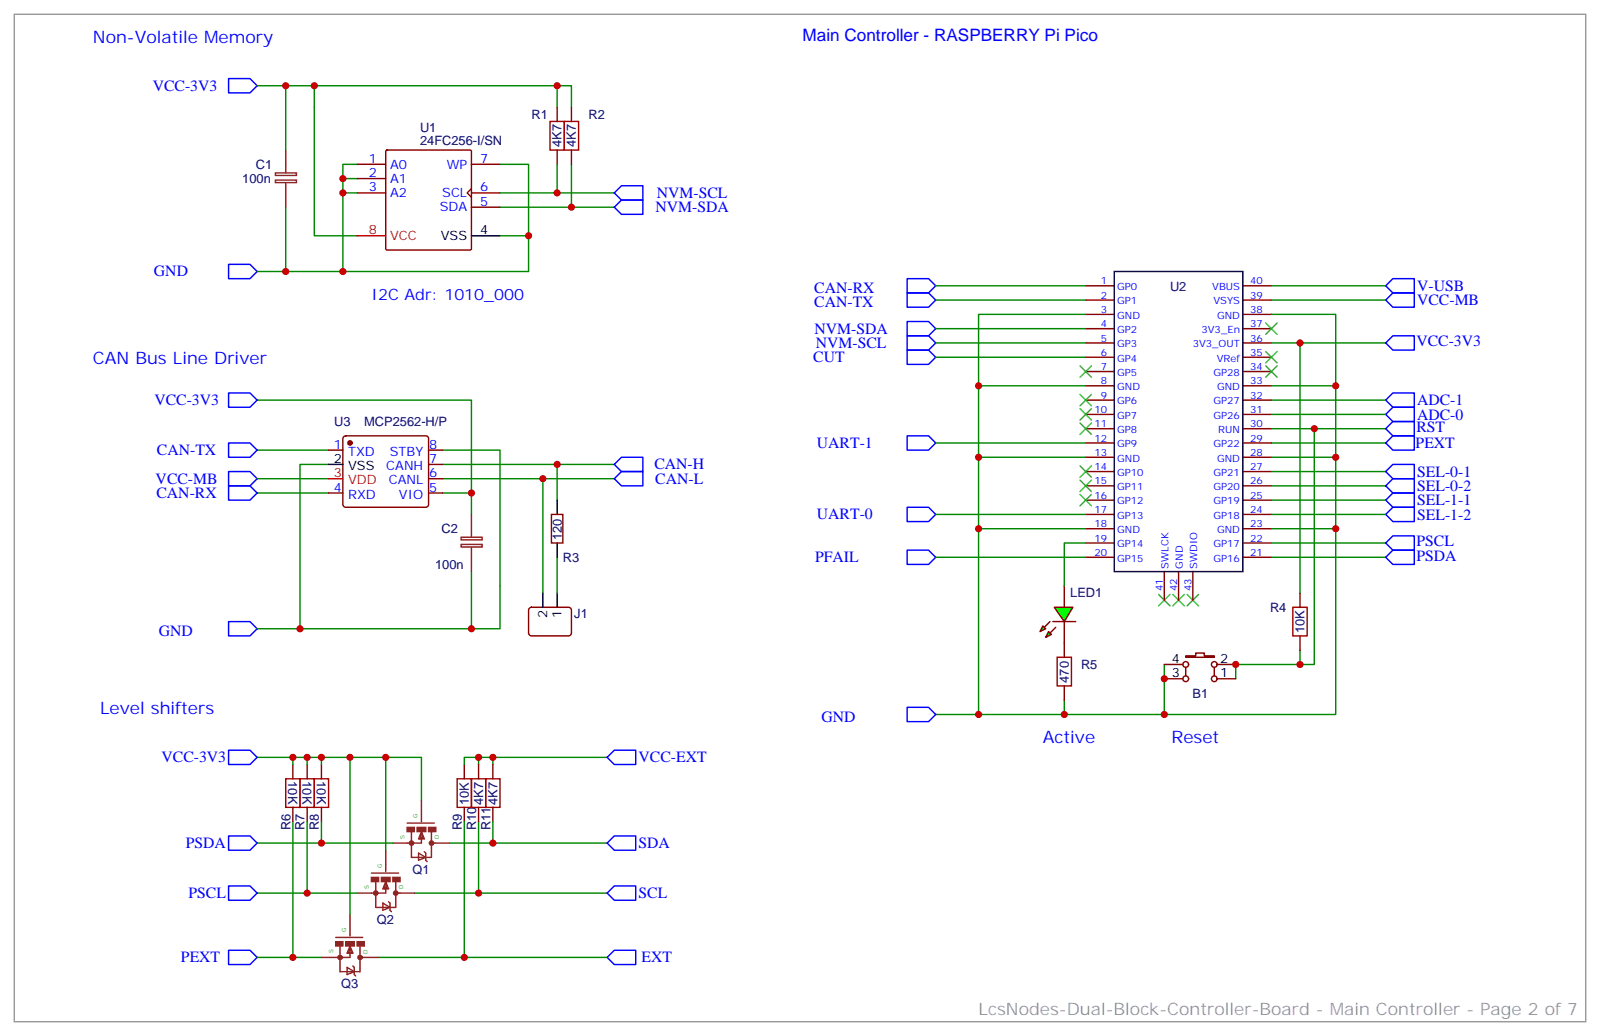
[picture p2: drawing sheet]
<svg xmlns="http://www.w3.org/2000/svg" width="395mm" height="256mm" viewBox="0 0 395 256" stroke-linecap="round" stroke-linejoin="round" font-family="sans-serif">
<path d="M77.6 21.2h60v5.3M137.6 21.2h3.5v5.3M137.6 40.6v7M141.1 40.6v10.6M321 84.7v61.7M324.6 105.8v58.2h-3.6M262.8 172.9v3.5M287.5 164v12.4M321 160.5v3.5h-15.8v3.6" fill="none" stroke="#008700" stroke-width=".35"/>
<path d="M135.8 30h3.5v7h-3.5zM139.3 30h3.6v7h-3.6zM319.3 149.9h3.5v7.1h-3.5zM261.1 162.3h3.5v7h-3.5z" fill="none" stroke="#a10000" stroke-width=".35"/>
<g fill="none" stroke="#870000" stroke-width=".35">
<path d="M137.6 26.5v3.5M137.6 37v3.6M141.1 26.5v3.5M141.1 37v3.6M262.8 144.6v5.3M262.8 153.5v8.8M321 146.4v3.5M321 157v3.5M262.8 169.3v3.6M287.5 167.6h4.6M287.5 164h4.6M292.8 161.9h2.5v-.7h2.1v.7h2.5v.4h-7.1z"/>
<path d="M292.8 164.7v2.2M299.9 164.7v2.2M300.6 167.6h4.6M300.6 164h4.6"/>
<circle cx="292.8" cy="167.6" r=".71"/>
<circle cx="292.8" cy="164" r=".71"/>
<circle cx="299.9" cy="164" r=".71"/>
<circle cx="299.9" cy="167.6" r=".71"/>
</g>
<g fill="#0f0" stroke="#870000" stroke-width=".35">
<path d="M258.9 155.9l.7 .7-1.4 .7z"/>
<path d="M257.5 154.5l.7 .7-1.4 .7z"/>
</g>
<g fill="#870000" stroke="#870000" stroke-width=".35">
<path d="M260.7 154.9l-1.4 1.4z"/>
<path d="M259.3 153.5l-1.4 1.4z"/>
</g>
<path d="M260 153.5h5.6z" fill="#f00" stroke="#870000" stroke-width=".35"/>
<path d="M260.3 149.9h4.6l-2.1 3.6z" fill="#0f0" stroke="#870000" stroke-width=".35"/>
<g fill="none" stroke="#008700" stroke-width=".35">
<path d="M63.5 21.2h14.1v37h10.6M70.6 21.2v15.8M70.6 51.2v15.8M84.7 47.6h3.5M84.7 44.1h3.5M88.2 40.6h-3.5v26.4M123.5 40.6h7v26.4h-67M123.5 47.6h28.2M123.5 51.2h28.2M123.5 58.2h7M231.1 70.6h37M231.1 74.1h37"/>
<path d="M268.1 77.6h-26.4v17.6M314 77.6h15.8v17.6M314 70.6h28.2M314 74.1h28.2M63.5 98.8h52.9v22.9h-7M231.1 81.1h37M231.1 84.7h37M231.1 88.2h37M268.1 95.2h-26.4v81.2h88.1v-81.2h-15.8M314 84.7h28.2M314 98.8h28.2M63.5 118.2h17.6"/>
<path d="M63.5 111.1h17.6M81.1 114.7h-7v40.5h-10.6M109.4 111.1h14.1v44.1h-49.4M109.4 118.2h42.3M109.4 114.7h42.3M134.1 118.2v28.2M137.6 114.7v8.8M231.1 109.4h37M241.7 112.9h26.4M314 109.4h28.2M314 105.8h28.2M314 112.9h15.8"/>
<path d="M314 102.3h28.2M314 116.4h28.2M314 119.9h28.2M63.5 121.7h17.6M116.4 121.7v5.3M137.6 137.6v8.8M231.1 137.6h37M231.1 127h37M241.7 130.5h26.4M268.1 134.1h-5.3v10.5M314 137.6h28.2M314 134.1h28.2"/>
<path d="M314 127h28.2M314 123.5h28.2M314 130.5h15.8M116.4 141.1v14.1M231.1 176.4h10.6M63.5 187h40.6v10.6M72.3 187v1.7M75.8 187v1.7M79.4 187v1.7M86.4 187v38.8M95.2 187v22.9M118.2 187h-3.5v1.7"/>
<path d="M121.7 187v1.7M149.9 187h-31.7v1.7M63.5 208.1h33.5M72.3 202.8v33.6M75.8 202.8v17.7M79.4 202.8v5.3M111.1 208.1h38.8M114.7 202.8v33.6M118.2 202.8v17.7M121.7 202.8v5.3M63.5 220.5h24.7M63.5 236.4h15.9"/>
<path d="M93.5 236.4h56.4M102.3 220.5h47.6"/>
</g>
<g fill="none" stroke="#8c2424" stroke-width=".35">
<path d="M70.6 37v5.7M68 44.4h5.2v.7h-5.2zM68 42.7h5.2v.6h-5.2zM70.6 45.2v6M113.9 134.4h5.2v.6h-5.2zM113.9 132.6h5.2v.7h-5.2zM116.4 127v5.6M116.4 135.1v6M104.1 197.6v5.2M91.7 215.5h6.7M92.8 217.7v6.3h4.9v-6.3M94.9 219.4l.3-1.4 .4 1.4"/>
<path d="M95.2 219.1v1.4h-7M95.2 209.9v5.3M95.2 217.7l.8 1.7h-1.5zM100.5 203.2h6.7M101.6 205.3v6.4h4.9v-6.4M103.4 210.6l1.7 1.1-1.7 .7zM103.7 207.1l.4-1.4 .3 1.4M104.1 206.7v1.4h-7.1M104.1 205.3l.7 1.8h-1.4zM104.8 210.3l.3 .3v1.8l.4 .3M106.5 208.1h4.6M82.9 231.4h6.7"/>
<path d="M84 233.5v6.4h4.9v-6.4M85.7 238.8l1.8 1.1-1.8 .7zM86.1 235.3l.3-1.4 .4 1.4M86.4 234.9v1.5h-7M86.4 225.8v5.3M86.4 233.5l.7 1.8h-1.4zM87.1 238.5l.4 .3v1.8l.3 .3M88.9 236.4h4.6M94.5 223l1.8 1-1.8 .7zM96 222.6l.3 .4v1.7l.4 .4M97.7 220.5h4.6"/>
</g>
<g fill="none" stroke="#00f" stroke-width=".35">
<path d="M56.4 19.4h5.3l1.8 1.8-1.8 1.7h-5.3zM151.7 51.2l1.8-1.8h5.2v3.5h-5.2zM153.5 45.9h5.2v3.5h-5.2l-1.8-1.8zM56.4 65.3h5.3l1.8 1.7-1.8 1.8h-5.3zM224 79.4h5.3l1.8 1.7-1.8 1.8h-5.3zM224 68.8h5.3l1.8 1.8-1.8 1.7h-5.3zM224 72.3h5.3l1.8 1.8-1.8 1.7h-5.3zM342.2 70.6l1.8-1.8h5.2v3.5h-5.2zM342.2 74.1l1.8-1.8h5.2v3.5h-5.2zM56.4 97h5.3l1.8 1.8-1.8 1.7h-5.3zM224 82.9h5.3l1.8 1.8-1.8 1.7h-5.3zM224 86.4h5.3l1.8 1.8-1.8 1.8h-5.3z"/>
<path d="M342.2 84.7l1.8-1.8h5.2v3.5h-5.2zM342.2 98.8l1.8-1.8h5.2v3.5h-5.2zM56.4 116.4h5.3l1.8 1.8-1.8 1.7h-5.3zM56.4 119.9h5.3l1.8 1.8-1.8 1.8h-5.3zM56.4 109.4h5.3l1.8 1.7-1.8 1.8h-5.3zM153.5 116.4h5.2v3.5h-5.2l-1.8-1.7zM153.5 112.9h5.2v3.5h-5.2l-1.8-1.7zM224 107.6h5.3l1.8 1.8-1.8 1.7h-5.3zM342.2 109.4l1.8-1.8h5.2v3.5h-5.2zM342.2 105.8l1.8-1.7h5.2v3.5h-5.2zM342.2 102.3l1.8-1.8h5.2v3.6h-5.2zM342.2 116.4l1.8-1.7h5.2v3.5h-5.2z"/>
<path d="M342.2 119.9l1.8-1.7h5.2v3.5h-5.2zM224 135.8h5.3l1.8 1.8-1.8 1.7h-5.3zM224 125.2h5.3l1.8 1.8-1.8 1.8h-5.3zM342.2 137.6l1.8-1.8h5.2v3.5h-5.2zM342.2 134.1l1.8-1.8h5.2v3.5h-5.2zM342.2 127l1.8-1.8h5.2v3.6h-5.2zM342.2 123.5l1.8-1.8h5.2v3.5h-5.2zM56.4 153.5h5.3l1.8 1.7-1.8 1.8h-5.3zM224 174.6h5.3l1.8 1.8-1.8 1.8h-5.3zM56.4 185.2h5.3l1.8 1.8-1.8 1.7h-5.3zM149.9 187l1.8-1.8h5.3v3.5h-5.3zM56.4 218.7h5.3l1.8 1.8-1.8 1.7h-5.3z"/>
<path d="M56.4 206.4h5.3l1.8 1.7-1.8 1.8h-5.3zM149.9 208.1l1.8-1.7h5.3v3.5h-5.3zM56.4 234.6h5.3l1.8 1.8-1.8 1.7h-5.3zM149.9 220.5l1.8-1.8h5.3v3.5h-5.3zM149.9 236.4l1.8-1.8h5.3v3.5h-5.3z"/>
</g>
<g fill="none" stroke="#870000" stroke-width=".35">
<path d="M95.3 37.2l.3-.2h20.5l.3 .2v24.2l-.2 .3h-20.6l-.3-.2zM88.2 40.6h7M88.2 47.6h7M88.2 44.1h7M116.4 46.6l-1 1 1 1.1M116.4 40.6h7.1M116.4 51.2h7.1M116.4 47.6h7.1M268.1 70.6h7.1M268.1 74.1h7.1M268.1 77.6h7.1M306.9 70.6h7.1"/>
<path d="M306.9 74.1h7.1M306.9 77.6h7.1M268.1 81.1h7.1M268.1 84.7h7.1M268.1 88.2h7.1M268.1 91.7h7.1M268.1 95.2h7.1M268.1 98.8h7.1M306.9 81.1h7.1M306.9 84.7h7.1M306.9 88.2h7.1M306.9 91.7h7.1"/>
<path d="M306.9 95.2h7.1M306.9 98.8h7.1M81.1 111.1h3.6M84.9 107.8l.5-.2h19.7a.71 .71 0 0 1 .7 .7v16.2a.76 .76 0 0 1-.7 .7h-19.7a.76 .76 0 0 1-.7-.7v-16.2zM105.8 111.1h3.6M105.8 118.2h3.6M105.8 114.7h3.6M268.1 102.3h7.1M268.1 105.8h7.1M268.1 109.4h7.1M268.1 112.9h7.1M268.1 116.4h7.1"/>
<path d="M268.1 119.9h7.1M306.9 102.3h7.1M306.9 105.8h7.1M306.9 109.4h7.1M306.9 112.9h7.1M306.9 116.4h7.1M306.9 119.9h7.1M81.1 121.7h3.6M105.8 121.7h3.6M136.2 127h2.8v7.1h-2.8zM268.1 123.5h7.1M268.1 127h7.1"/>
<path d="M268.1 130.5h7.1M268.1 134.1h7.1M268.1 137.6h7.1M306.9 123.5h7.1M306.9 127h7.1M306.9 130.5h7.1M306.9 134.1h7.1M306.9 137.6h7.1M130.8 150.1l.4-.2h9.2a.71 .71 0 0 1 .7 .7v5.7a.76 .76 0 0 1-.7 .7h-9.2a.76 .76 0 0 1-.7-.7v-5.7zM287.5 141.1v7.1M291 141.1v7.1M294.6 141.1v7.1"/>
<path d="M72.3 188.7v3.6M72.3 199.3v3.5M75.8 188.7v3.6M75.8 199.3v3.5M79.4 188.7v3.6M79.4 199.3v3.5M114.7 188.7v3.6M114.7 199.3v3.5M118.2 188.7v3.6M118.2 199.3v3.5M121.7 188.7v3.6M121.7 199.3v3.5"/>
</g>
<path d="M116.4 58.2h7.1M275.2 67h31.7v74.1h-31.7zM81.1 114.7h3.6M137.6 123.5v3.5M137.6 134.1v3.5M134.1 146.4v3.5M137.6 146.4v3.5" fill="none" stroke="#000" stroke-width=".35"/>
<path d="M88.2 58.2h7M81.1 118.2h3.6" fill="none" stroke="#f00" stroke-width=".35"/>
<g fill="none" stroke="#3c3" stroke-width=".35">
<path d="M312.6 79.7l2.8 2.8M315.4 79.7l-2.8 2.8M266.7 97.4l2.8 2.8M266.7 90.3l2.8 2.8M269.5 97.4l-2.8 2.8M269.5 90.3l-2.8 2.8M312.6 86.8l2.8 2.8M312.6 90.3l2.8 2.8M315.4 86.8l-2.8 2.8M315.4 90.3l-2.8 2.8M266.7 100.9l2.8 2.8M266.7 104.4l2.8 2.8"/>
<path d="M266.7 115l2.8 2.8M266.7 118.5l2.8 2.9M269.5 100.9l-2.8 2.8M269.5 104.4l-2.8 2.8M269.5 115l-2.8 2.8M269.5 118.5l-2.8 2.9M266.7 122.1l2.8 2.8M269.5 122.1l-2.8 2.8M286.1 146.8l2.8 2.8M288.9 146.8l-2.8 2.8M289.6 146.8l2.9 2.8M292.5 146.8l-2.9 2.8"/>
<path d="M293.2 146.8l2.8 2.8M296 146.8l-2.8 2.8"/>
</g>
<g fill="none" stroke="#8c2424" stroke-width=".71">
<circle cx="101.6" cy="208.1" r=".35"/>
<circle cx="106.5" cy="208.1" r=".35"/>
<circle cx="84" cy="236.4" r=".35"/>
<circle cx="88.9" cy="236.4" r=".35"/>
<circle cx="92.8" cy="220.5" r=".35"/>
<circle cx="97.7" cy="220.5" r=".35"/>
</g>
<g fill="#8c2424" stroke="#8c2424" stroke-width=".35">
<path d="M91.7 216.6h1.8v1.1h-1.8z"/>
<path d="M97 216.6h1.8v1.1h-1.8z"/>
<path d="M94.2 216.6h2.1v1.1h-2.1z"/>
<path d="M100.5 204.3h1.8v1h-1.8z"/>
<path d="M105.8 204.3h1.8v1h-1.8z"/>
<path d="M103 204.3h2.1v1h-2.1z"/>
<path d="M82.9 232.5h1.8v1h-1.8z"/>
<path d="M88.2 232.5h1.8v1h-1.8z"/>
<path d="M85.4 232.5h2.1v1h-2.1z"/>
</g>
<path d="M70.6 192.3h3.5v7h-3.5zM74.1 192.3h3.5v7h-3.5zM77.6 192.3h3.5v7h-3.5zM112.9 192.3h3.5v7h-3.5zM116.4 192.3h3.5v7h-3.5zM119.9 192.3h3.6v7h-3.6z" fill="none" stroke="#a10000" stroke-width=".35"/>
<circle cx="86.4" cy="109.4" r=".53" fill="#870000" stroke="#870000" stroke-width=".35"/>
<path d="M3.5 3.5h388.1v248.7h-388.1z" fill="none" stroke="#999" stroke-width=".35"/>
<g fill="#c00">
<circle cx="141.1" cy="51.2" r=".88"/>
<circle cx="137.6" cy="21.2" r=".88"/>
<circle cx="77.6" cy="21.2" r=".88"/>
<circle cx="70.6" cy="21.2" r=".88"/>
<circle cx="137.6" cy="47.6" r=".88"/>
<circle cx="287.5" cy="167.6" r=".88"/>
<circle cx="287.5" cy="176.4" r=".88"/>
<circle cx="321" cy="164" r=".88"/>
<circle cx="324.6" cy="105.8" r=".88"/>
<circle cx="321" cy="84.7" r=".88"/>
<circle cx="329.8" cy="130.5" r=".88"/>
<circle cx="329.8" cy="112.9" r=".88"/>
<circle cx="305.2" cy="164" r=".88"/>
<circle cx="262.8" cy="176.4" r=".88"/>
<circle cx="241.7" cy="176.4" r=".88"/>
<circle cx="118.2" cy="187" r=".88"/>
<circle cx="95.3" cy="187" r=".88"/>
<circle cx="79.4" cy="187" r=".88"/>
<circle cx="75.8" cy="187" r=".88"/>
<circle cx="86.4" cy="187" r=".88"/>
<circle cx="72.3" cy="187" r=".88"/>
<circle cx="130.5" cy="58.2" r=".88"/>
<circle cx="70.6" cy="67" r=".88"/>
<circle cx="84.7" cy="67" r=".88"/>
<circle cx="84.7" cy="47.6" r=".88"/>
<circle cx="84.7" cy="44.1" r=".88"/>
<circle cx="121.7" cy="208.1" r=".88"/>
<circle cx="121.7" cy="187" r=".88"/>
<circle cx="118.2" cy="220.5" r=".88"/>
<circle cx="116.4" cy="121.7" r=".88"/>
<circle cx="241.7" cy="130.5" r=".88"/>
<circle cx="137.6" cy="114.7" r=".88"/>
<circle cx="134.1" cy="118.2" r=".88"/>
<circle cx="241.7" cy="95.2" r=".88"/>
<circle cx="329.8" cy="95.2" r=".88"/>
<circle cx="116.4" cy="155.2" r=".88"/>
<circle cx="74.1" cy="155.2" r=".88"/>
<circle cx="114.7" cy="236.4" r=".88"/>
<circle cx="241.7" cy="112.9" r=".88"/>
<circle cx="79.4" cy="208.1" r=".88"/>
<circle cx="75.8" cy="220.5" r=".88"/>
<circle cx="72.3" cy="236.4" r=".88"/>
</g>
<g font-size="4.2" fill="#00f">
<text x="22.9" y="10.6">Non-Volatile Memory</text>
<text x="198.2" y="10.2">Main Controller - RASPBERRY Pi Pico</text>
<text x="22.9" y="90">CAN Bus Line Driver</text>
<text x="24.7" y="176.4">Level shifters</text>
<text x="257.5" y="183.4">Active</text>
<text x="289.3" y="183.4">Reset</text>
</g>
<text font-size="4.2" fill="#999" x="241.7" y="250.5">LcsNodes-Dual-Block-Controller-Board - Main Controller - Page 2 of 7</text>
<g font-size="3.9" fill="#00f">
<text x="37.7" y="22.5">VCC-3V3</text>
<text x="161.9" y="52.4">NVM-SDA</text>
<text x="162.2" y="48.9">NVM-SCL</text>
<text x="38" y="68.2">GND</text>
<text x="350" y="71.9">V-USB</text>
<text x="91.7" y="74.1">I2C Adr: 1010_000</text>
<text x="201.1" y="72.3">CAN-RX</text>
<text x="201.1" y="75.8">CAN-TX</text>
<text x="350" y="75.4">VCC-MB</text>
<text x="201.1" y="82.5">NVM-SDA</text>
<text x="200.8" y="89.4">CUT</text>
<text x="201.5" y="86">NVM-SCL</text>
<text x="349.8" y="85.5">VCC-3V3</text>
<text x="38.1" y="100">VCC-3V3</text>
<text x="350" y="100">ADC-1</text>
<text x="349.8" y="106.7">RST</text>
<text x="350" y="103.6">ADC-0</text>
<text x="38.8" y="112.4">CAN-TX</text>
<text x="201.7" y="110.6">UART-1</text>
<text x="349.6" y="110.6">PEXT</text>
<text x="38.4" y="119.4">VCC-MB</text>
<text x="161.6" y="115.9">CAN-H</text>
<text x="161.8" y="119.4">CAN-L</text>
<text x="350" y="117.7">SEL-0-1</text>
<text x="38.6" y="123">CAN-RX</text>
<text x="350" y="124.7">SEL-1-1</text>
<text x="350" y="121.2">SEL-0-2</text>
<text x="201.7" y="128.2">UART-0</text>
<text x="350" y="128.3">SEL-1-2</text>
<text x="349.8" y="134.9">PSCL</text>
<text x="201.3" y="138.8">PFAIL</text>
<text x="349.8" y="138.4">PSDA</text>
<text x="39.2" y="157">GND</text>
<text x="202.8" y="178.2">GND</text>
<text x="39.9" y="188.2">VCC-3V3</text>
<text x="157.7" y="188.2">VCC-EXT</text>
<text x="45.9" y="209.4">PSDA</text>
<text x="157.7" y="209.4">SDA</text>
<text x="46.5" y="221.8">PSCL</text>
<text x="157.7" y="221.7">SCL</text>
<text x="44.7" y="237.6">PEXT</text>
<text x="158.4" y="237.6">EXT</text>
</g>
<g font-size="3.2" fill="#000080">
<text x="131.3" y="29.3">R1</text>
<text x="145.4" y="29.3">R2</text>
<text x="103.7" y="35.8">24FC256-I/SN</text>
<text x="103.7" y="32.6">U1</text>
<text x="63.2" y="41.7">C1</text>
<text x="138.7" y="36.3" transform="rotate(-90 138.7 36.3)">4K7</text>
<text x="142.2" y="36.3" transform="rotate(-90 142.2 36.3)">4K7</text>
<text x="59.8" y="45.2">100n</text>
<text x="288.9" y="71.8">U2</text>
<text x="82.6" y="105.3">U3</text>
<text x="89.9" y="105.2">MCP2562-H/P</text>
<text x="109" y="131.7">C2</text>
<text x="138.7" y="133.3" transform="rotate(-90 138.7 133.3)">120</text>
<text x="107.5" y="140.5">100n</text>
<text x="139" y="138.7">R3</text>
<text x="264.3" y="147.5">LED1</text>
<text x="141.8" y="152.5">J1</text>
<text x="313.6" y="151">R4</text>
<text x="322.1" y="156.4" transform="rotate(-90 322.1 156.4)">10K</text>
<text x="267" y="165.1">R5</text>
<text x="263.9" y="168.6" transform="rotate(-90 263.9 168.6)">470</text>
<text x="294.5" y="172.2">B1</text>
<text x="71.2" y="192.9" transform="rotate(90 71.2 192.9)">10K</text>
<text x="74.7" y="192.9" transform="rotate(90 74.7 192.9)">10K</text>
<text x="78.2" y="192.9" transform="rotate(90 78.2 192.9)">10K</text>
<text x="115.8" y="198.7" transform="rotate(-90 115.8 198.7)">10K</text>
<text x="119.3" y="198.7" transform="rotate(-90 119.3 198.7)">4K7</text>
<text x="122.9" y="198.7" transform="rotate(-90 122.9 198.7)">4K7</text>
<text x="71.7" y="204.9" transform="rotate(-90 71.7 204.9)">R6</text>
<text x="75.2" y="204.9" transform="rotate(-90 75.2 204.9)">R7</text>
<text x="78.8" y="205" transform="rotate(-90 78.8 205)">R8</text>
<text x="114" y="204.9" transform="rotate(-90 114 204.9)">R9</text>
<text x="117.6" y="204.9" transform="rotate(-90 117.6 204.9)">R10</text>
<text x="121.1" y="204.9" transform="rotate(-90 121.1 204.9)">R11</text>
<text x="101.9" y="215.7">Q1</text>
<text x="93.1" y="228">Q2</text>
<text x="84.2" y="243.9">Q3</text>
</g>
<g font-size="3.2" fill="#00f">
<text x="91.1" y="40.2">1</text>
<text x="96.3" y="41.6">A0</text>
<text x="110.3" y="41.6">WP</text>
<text x="118.5" y="40.2">7</text>
<text x="91.1" y="47.3">3</text>
<text x="91.1" y="43.7">2</text>
<text x="96.3" y="45.2">A1</text>
<text x="118.5" y="47.3">6</text>
<text x="96.3" y="48.7">A2</text>
<text x="108.6" y="52.2">SDA</text>
<text x="109.2" y="48.7">SCL</text>
<text x="118.5" y="50.8">5</text>
<text x="82.5" y="110.8">1</text>
<text x="86" y="112.5">TXD</text>
<text x="96.3" y="112.5">STBY</text>
<text x="106" y="110.8">8</text>
<text x="95.4" y="116.1">CANH</text>
<text x="96" y="119.6">CANL</text>
<text x="106" y="117.8">6</text>
<text x="106" y="114.3">7</text>
<text x="82.5" y="121.4">4</text>
<text x="86" y="123.1">RXD</text>
<text x="98.5" y="123.1">VIO</text>
<text x="106" y="121.4">5</text>
</g>
<g font-size="3.2" fill="#f00">
<text x="91.1" y="57.9">8</text>
<text x="96.3" y="59.3">VCC</text>
<text x="82.5" y="117.8">3</text>
<text x="86" y="119.6">VDD</text>
</g>
<g font-size="3.2">
<text x="108.9" y="59.3">VSS</text>
<text x="118.5" y="57.9">4</text>
<text x="82.5" y="114.3">2</text>
<text x="86" y="116.1">VSS</text>
<text x="135.1" y="152.7" transform="rotate(-90 135.1 152.7)">2</text>
<text x="138.6" y="152.7" transform="rotate(-90 138.6 152.7)">1</text>
<text x="289.4" y="167.2">3</text>
<text x="289.4" y="163.7">4</text>
<text x="301.3" y="167.2">1</text>
<text x="301.3" y="163.7">2</text>
</g>
<g font-size="2.5" fill="#00f">
<text x="271.8" y="70.2">1</text>
<text x="275.9" y="71.6">GP0</text>
<text x="299.3" y="71.6">VBUS</text>
<text x="308.7" y="70.2">40</text>
<text x="271.8" y="77.3">3</text>
<text x="271.8" y="73.7">2</text>
<text x="275.9" y="75.1">GP1</text>
<text x="299.6" y="75.1">VSYS</text>
<text x="308.7" y="73.7">39</text>
<text x="308.7" y="77.3">38</text>
<text x="271.8" y="80.8">4</text>
<text x="275.9" y="82.2">GP2</text>
<text x="275.9" y="78.7">GND</text>
<text x="296.7" y="82.2">3V3_En</text>
<text x="300.5" y="78.7">GND</text>
<text x="308.7" y="80.8">37</text>
<text x="271.8" y="87.8">6</text>
<text x="271.8" y="84.3">5</text>
<text x="275.9" y="89.3">GP4</text>
<text x="275.9" y="85.7">GP3</text>
<text x="294.6" y="85.7">3V3_OUT</text>
<text x="300.5" y="89.3">VRef</text>
<text x="308.7" y="84.3">36</text>
<text x="308.7" y="87.8">35</text>
<text x="271.8" y="94.9">8</text>
<text x="271.8" y="91.4">7</text>
<text x="275.9" y="92.8">GP5</text>
<text x="299.7" y="92.8">GP28</text>
<text x="308.7" y="91.4">34</text>
<text x="308.7" y="94.9">33</text>
<text x="270.3" y="102">10</text>
<text x="271.8" y="98.4">9</text>
<text x="275.9" y="99.8">GP6</text>
<text x="275.9" y="96.3">GND</text>
<text x="299.7" y="99.8">GP27</text>
<text x="300.5" y="96.3">GND</text>
<text x="308.7" y="98.4">32</text>
<text x="308.7" y="102">31</text>
<text x="270.3" y="105.5">11</text>
<text x="275.9" y="106.9">GP8</text>
<text x="275.9" y="103.4">GP7</text>
<text x="299.7" y="103.4">GP26</text>
<text x="300.8" y="106.9">RUN</text>
<text x="308.7" y="105.5">30</text>
<text x="270.3" y="112.5">13</text>
<text x="270.3" y="109">12</text>
<text x="275.9" y="113.9">GND</text>
<text x="275.9" y="110.4">GP9</text>
<text x="299.7" y="110.4">GP22</text>
<text x="300.5" y="113.9">GND</text>
<text x="308.7" y="109">29</text>
<text x="308.7" y="112.5">28</text>
<text x="270.3" y="119.6">15</text>
<text x="270.3" y="116.1">14</text>
<text x="275.9" y="117.5">GP10</text>
<text x="299.7" y="117.5">GP21</text>
<text x="308.7" y="116.1">27</text>
<text x="308.7" y="119.6">26</text>
<text x="270.3" y="123.1">16</text>
<text x="275.9" y="124.5">GP12</text>
<text x="275.9" y="121">GP11</text>
<text x="299.7" y="121">GP20</text>
<text x="299.7" y="124.5">GP19</text>
<text x="308.7" y="123.1">25</text>
<text x="270.3" y="130.2">18</text>
<text x="270.3" y="126.6">17</text>
<text x="275.9" y="131.6">GND</text>
<text x="275.9" y="128.1">GP13</text>
<text x="299.7" y="128.1">GP18</text>
<text x="300.5" y="131.6">GND</text>
<text x="308.7" y="126.6">24</text>
<text x="308.7" y="130.2">23</text>
<text x="270.3" y="137.2">20</text>
<text x="270.3" y="133.7">19</text>
<text x="275.9" y="135.1">GP14</text>
<text x="299.7" y="135.1">GP17</text>
<text x="308.7" y="133.7">22</text>
<text x="308.7" y="137.2">21</text>
<text x="275.9" y="138.6">GP15</text>
<text x="288.6" y="140.4" transform="rotate(-90 288.6 140.4)">SWLCK</text>
<text x="292.1" y="140.4" transform="rotate(-90 292.1 140.4)">GND</text>
<text x="295.6" y="140.4" transform="rotate(-90 295.6 140.4)">SWDIO</text>
<text x="299.7" y="138.6">GP16</text>
<text x="287.2" y="146" transform="rotate(-90 287.2 146)">41</text>
<text x="290.7" y="146" transform="rotate(-90 290.7 146)">42</text>
<text x="294.2" y="146" transform="rotate(-90 294.2 146)">43</text>
</g>
<g font-size="1.4" fill="#238d23">
<text x="103.1" y="201.9" transform="rotate(-90 103.1 201.9)">G</text>
<text x="99.9" y="207.1" transform="rotate(-90 99.9 207.1)">S</text>
<text x="108.4" y="207.2" transform="rotate(-90 108.4 207.2)">D</text>
<text x="94.3" y="214.3" transform="rotate(-90 94.3 214.3)">G</text>
<text x="91.1" y="219.4" transform="rotate(-90 91.1 219.4)">S</text>
<text x="99.6" y="219.5" transform="rotate(-90 99.6 219.5)">D</text>
<text x="85.4" y="230.1" transform="rotate(-90 85.4 230.1)">G</text>
<text x="82.3" y="235.3" transform="rotate(-90 82.3 235.3)">S</text>
<text x="90.7" y="235.4" transform="rotate(-90 90.7 235.4)">D</text>
</g>
</svg>
